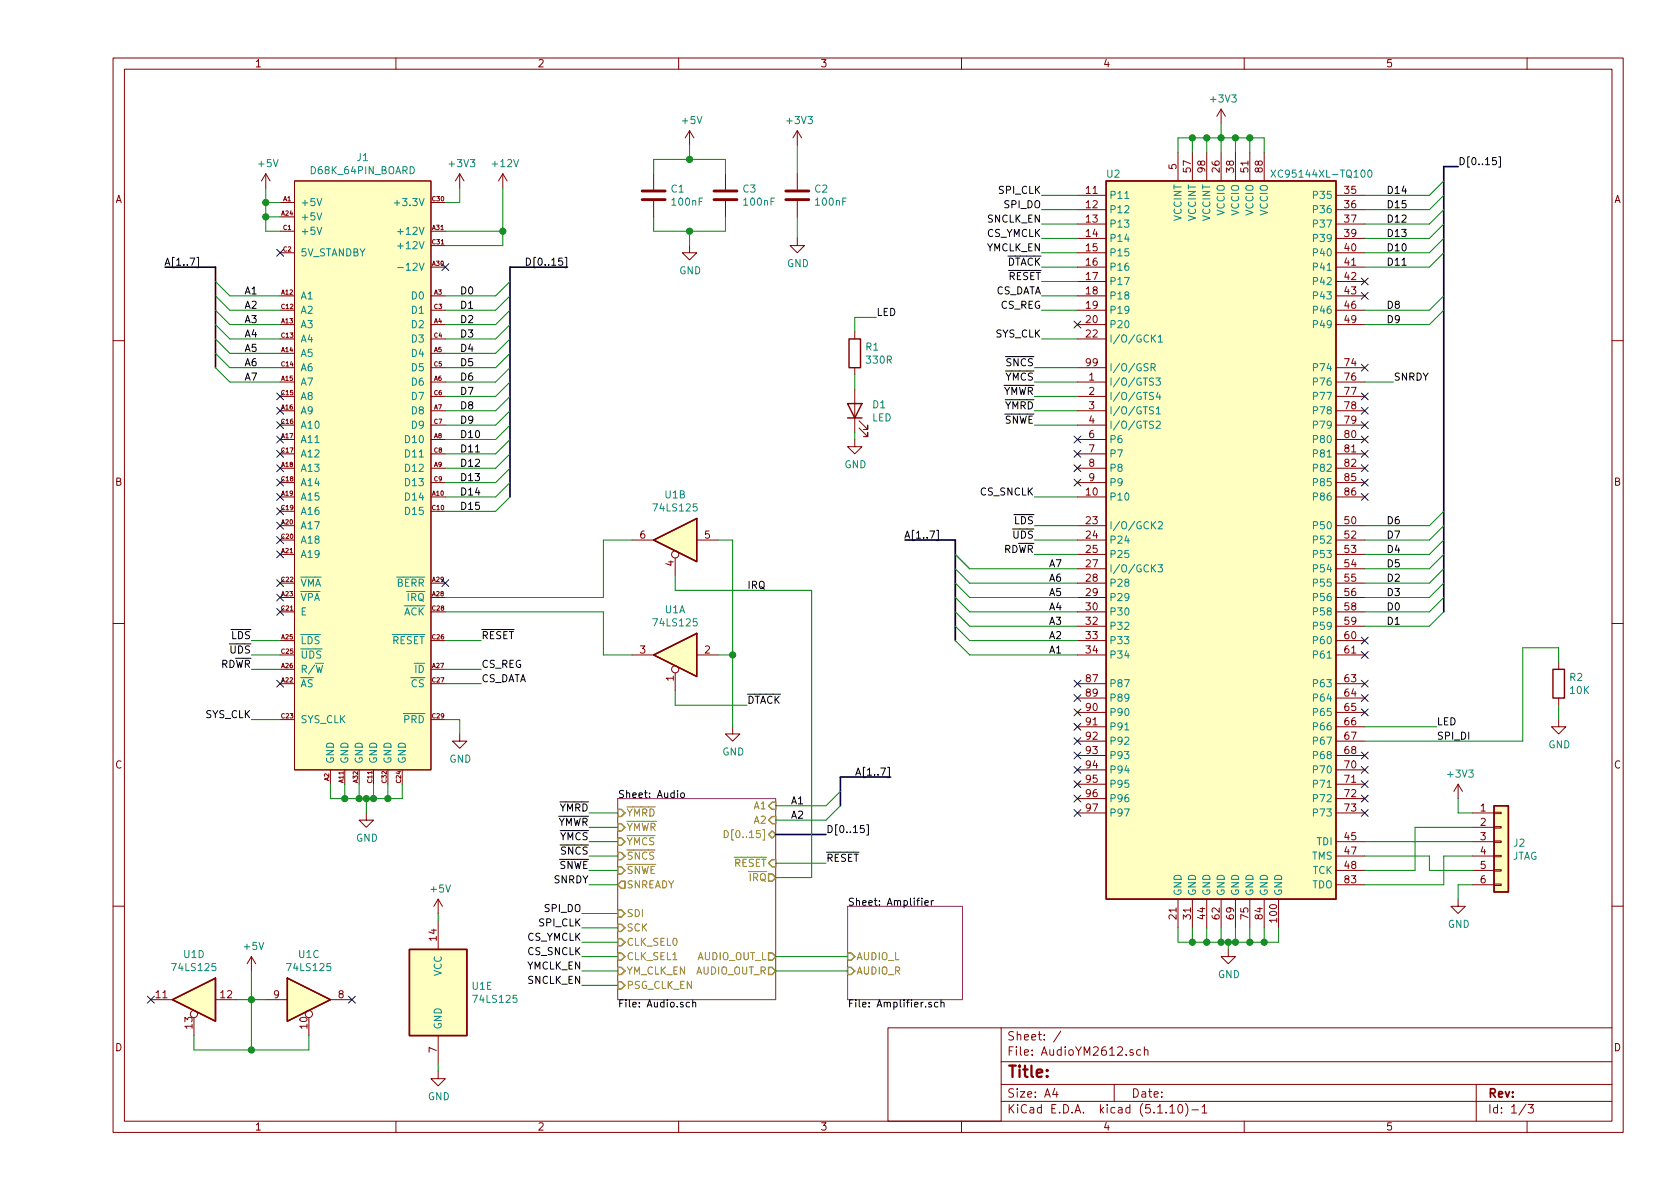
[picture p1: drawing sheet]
<svg xmlns="http://www.w3.org/2000/svg" width="297mm" height="210mm" viewBox="0 0 297 210" stroke-linecap="round" stroke-linejoin="round" font-family="sans-serif">
<g fill="none" stroke="#840000" stroke-width=".18">
<path d="M20 10.3h267v189.9h-267zM22 12.2h263v186.1h-263zM70 10.3v1.9M120 10.3v1.9M170 10.3v1.9M215.9 19.3v2.5M215.9 19.3l-.8 1.3M215.9 19.3l.8 1.3M220 10.3v1.9M270 10.3v1.9M47 30.7l-.8 1.3M47 30.7v2.6"/>
<path d="M47 30.7l.8 1.3M49.5 35.8h2.6M49.5 38.3h2.6M52.1 32h24.1v104.1h-24.1zM76.2 35.8h2.5M81.3 30.7l-.8 1.3M81.3 30.7v2.6M81.3 30.7l.7 1.3M88.9 30.7l-.8 1.3M88.9 30.7v2.6M88.9 30.7l.8 1.3M115.6 30.7v2.8"/>
<path d="M115.6 35.6v2.7M121.9 23.1l-.7 1.3M121.9 23.1v2.5M121.9 23.1l.8 1.3M128.3 30.7v2.8M128.3 35.6v2.7M141 23.1v2.5M141 30.7v2.8M141 35.6v2.7M141 23.1l-.8 1.3M141 23.1l.7 1.3M190.5 34.5h5.1"/>
<path d="M190.5 37.1h5.1M190.5 39.6h5.1M208.3 26.9v5.1M210.8 26.9v5.1M213.4 26.9v5.1M215.9 26.9v5.1M218.4 26.9v5.1M221 26.9v5.1M223.5 26.9v5.1M236.2 34.5h5.1M236.2 37.1h5.1M236.2 39.6h5.1"/>
<path d="M49.5 57.4h2.6M49.5 44.7h2.6M49.5 59.9h2.6M49.5 52.3h2.6M49.5 54.9h2.6M49.5 40.9h2.6M76.2 57.4h2.5M76.2 47.2h2.5M76.2 59.9h2.5M76.2 52.3h2.5M76.2 54.9h2.5M76.2 40.9h2.5"/>
<path d="M76.2 43.4h2.5M121.9 43.4v1.3h1.3l-1.3 1.3-1.3-1.3h1.3M141 42.2v1.2h1.2l-1.2 1.3-1.3-1.3h1.3M151.1 58.7v1.2M190.5 57.4h5.1M190.5 44.7h5.1M190.5 47.2h5.1M190.5 59.9h5.1M190.5 49.8h5.1M190.5 52.3h5.1M190.5 42.2h5.1M190.5 54.9h5.1"/>
<path d="M236.2 57.4h5.1M236.2 44.7h5.1M236.2 47.2h5.1M236.2 49.8h5.1M236.2 52.3h5.1M236.2 42.2h5.1M236.2 54.9h5.1M20 60.2h2M49.5 67.6h2.6M49.5 70.1h2.6M49.5 72.6h2.6M49.5 75.2h2.6"/>
<path d="M49.5 77.7h2.6M49.5 65h2.6M49.5 62.5h2.6M76.2 67.6h2.5M76.2 70.1h2.5M76.2 72.6h2.5M76.2 75.2h2.5M76.2 77.7h2.5M76.2 65h2.5M76.2 62.5h2.5M151.1 77.7v1.3h1.3l-1.3 1.3-1.2-1.3h1.2M151.1 65v1.3"/>
<path d="M151.1 68.8v7.6M151.9 75.7l1.5 1.5v-.8v.8h-.7M151.9 74.4l1.5 1.5v-.7v.7h-.7M190.5 67.6h5.1M190.5 70.1h5.1M190.5 72.6h5.1M190.5 75.2h5.1M190.5 77.7h5.1M190.5 65h5.1M236.2 67.6h5.1M236.2 70.1h5.1M236.2 72.6h5.1"/>
<path d="M236.2 75.2h5.1M236.2 77.7h5.1M236.2 65h5.1M285 60.2h2M49.5 80.3h2.6M49.5 82.8h2.6M49.5 85.3h2.6M49.5 87.9h2.6M49.5 93h2.6M49.5 95.5h2.6M49.5 98h2.6M49.5 90.4h2.6"/>
<path d="M76.2 80.3h2.5M76.2 82.8h2.5M76.2 85.3h2.5M76.2 87.9h2.5M76.2 90.4h2.5M111.8 95.5h3.8M119.4 98.7v3.1M123.2 95.5h3.8M190.5 80.3h5.1M190.5 82.8h5.1M190.5 85.3h5.1M190.5 87.9h5.1"/>
<path d="M190.5 93h5.1M190.5 95.5h5.1M190.5 98h5.1M236.2 80.3h5.1M236.2 82.8h5.1M236.2 85.3h5.1M236.2 87.9h5.1M236.2 93h5.1M236.2 95.5h5.1M236.2 98h5.1M20 110.3h2M49.5 108.2h2.6"/>
<path d="M49.5 113.3h2.6M49.5 115.8h2.6M49.5 103.1h2.6M49.5 105.7h2.6M49.5 118.4h2.6M76.2 108.2h2.5M76.2 113.3h2.5M76.2 103.1h2.5M76.2 105.7h2.5M76.2 118.4h2.5M111.8 115.8h3.8M119.4 119v3.2"/>
<path d="M123.2 115.8h3.8M190.5 108.2h5.1M190.5 113.3h5.1M190.5 115.8h5.1M190.5 110.7h5.1M190.5 100.6h5.1M190.5 103.1h5.1M190.5 105.7h5.1M236.2 108.2h5.1M236.2 113.3h5.1M236.2 115.8h5.1M236.2 110.7h5.1"/>
<path d="M236.2 100.6h5.1M236.2 103.1h5.1M236.2 105.7h5.1M275.6 117.1v1.3M285 110.3h2M49.5 120.9h2.6M49.5 127.2h2.6M58.4 136.1v2.6M61 136.1v2.6M63.5 136.1v2.6M66 136.1v2.6M68.6 136.1v2.6"/>
<path d="M71.1 136.1v2.6M76.2 120.9h2.5M76.2 127.2h2.5M81.3 129.8v1.3h1.2l-1.2 1.2-1.3-1.2h1.3M129.5 128.5v1.3h1.3l-1.3 1.3-1.2-1.3h1.2M190.5 136.1h5.1M190.5 126h5.1M190.5 138.7h5.1M190.5 128.5h5.1M190.5 131.1h5.1M190.5 120.9h5.1M190.5 133.6h5.1"/>
<path d="M190.5 123.4h5.1M236.2 136.1h5.1M236.2 126h5.1M236.2 138.7h5.1M236.2 128.5h5.1M236.2 131.1h5.1M236.2 120.9h5.1M236.2 133.6h5.1M236.2 123.4h5.1M257.8 138.7l-.8 1.2M257.8 138.7v2.5M257.8 138.7l.8 1.2"/>
<path d="M275.6 127.2v1.3h1.3l-1.3 1.3-1.3-1.3h1.3M275.6 123.4v1.3M64.8 143.8v1.2h1.2l-1.2 1.3-1.3-1.3h1.3M77.5 159l-.8 1.3M77.5 159v2.5M77.5 159l.7 1.3M190.5 141.2h5.1M190.5 143.8h5.1M208.3 159v5.1M210.8 159v5.1M213.4 159v5.1M215.9 159v5.1"/>
<path d="M218.4 159v5.1M221 159v5.1M223.5 159v5.1M226.1 159v5.1M236.2 141.2h5.1M236.2 143.8h5.1M236.2 156.5h5.1M236.2 148.8h5.1M236.2 151.4h5.1M236.2 153.9h5.1M257.8 159v1.3h1.3l-1.3 1.2-1.3-1.2h1.3M260.3 143.8h3.9"/>
<path d="M260.3 156.5h3.9M260.3 148.8h3.9M260.3 151.4h3.9M260.3 153.9h3.9M260.3 146.3h3.9M264.2 153.8h1.2v.2h-1.2zM264.2 156.3h1.2v.3h-1.2zM264.2 151.3h1.2v.2h-1.2zM264.2 146.2h1.2v.2h-1.2zM264.2 143.6h1.2v.3h-1.2zM264.2 148.7h1.2v.3h-1.2zM20 160.2h2"/>
<path d="M26.7 176.8h3.8M34.3 180v3.1M38.1 176.8h3.8M44.4 169.2l-.7 1.2M44.4 169.2v2.5M44.4 169.2l.8 1.2M47 176.8h3.8M54.6 180v3.1M58.4 176.8h3.8M77.5 162.8v5.1M217.2 167.9v1.3h1.2l-1.2 1.2-1.3-1.2h1.3M285 160.2h2"/>
<path d="M70 198.3v1.9M77.5 189.5v1.2h1.2l-1.2 1.3-1.3-1.3h1.3M77.5 183.1v5.1M120 198.3v1.9M157 181.8h20v16.5h-20zM170 198.3v1.9M177 194.8h108M177 191.8h108M177 187.8h108M177 181.8h108M186.5 192.5l-.4 1h1M186.8 193v1"/>
<path d="M187.6 182.3l-1.3 2M197 191.8v3M200.3 185.7l-.3-.1-.2 .2v.2l.5 .2v.3h-.5M201.7 185.7l-.4-.1-.3 .3v.6l.3 .1 .4-.1M202.3 185.7l.2-.1 .4 .1 .1 .9M202.3 185.1v1.5M206.8 195.8l.5-.5v1.5M206.8 196.8h.9M208.5 195.4l.1-.1a.8 .8 0 0 1 .5 .8 .8 .8 0 0 1-.5 .7 1 1 0 0 1-.1-1.4zM209.6 195.1a1.71 1.71 0 0 1 0 2.3M210.7 196.3h1.2M212.5 195.8l.5-.5v1.5"/>
<path d="M212.5 196.8h.9M220 198.3v1.9M261 191.8v6.5M269.8 195.2l-1.2 2M270 198.3v1.9M270.2 195.3h.9l-.5 .6 .4 .1v.7l-.2 .1-.6-.1"/>
<circle cx="119.4" cy="98" r=".63"/>
<circle cx="119.4" cy="118.4" r=".63"/>
<circle cx="34.3" cy="179.3" r=".63"/>
<circle cx="54.6" cy="179.3" r=".63"/>
</g>
<path d="M109.2 141.2h28v35.6h-28zM149.9 160.3h20.3v16.5h-20.3z" fill="none" stroke="#840084" stroke-width=".18"/>
<g fill="none" stroke="#000" stroke-width=".18">
<path d="M264.5 27.9h-.6v.6l.4-.2 .3 .3v.3l-.3 .2-.4-.1M265 27.7h.3v1.9h-.3M29.2 46.9l.4-1.3 .4 1.3M29.3 46.6h.6M99.4 45.6h-.6v.6l.4-.1 .3 .3v.3l-.3 .2-.4-.1M99.9 45.5h.3v1.8h-.3M160 95.2l.4-1.3 .4 1.3M160.1 94.8h.6M156.9 135.7h.4v1.8h-.4M120.5 140.3l.3-.1 .2 .1-.1 .7h-.3l-.3-.2zM152.8 146h-.6l-.1 .6 .5-.1 .2 .2v.3l-.2 .2-.5-.1M153.2 145.8h.3v1.9h-.3"/>
<path d="M163 158.8v.1M163 159.3v.8M163.5 159.7l.6-.1v-.3h-.4l-.2 .1 .1 .6h.5M164.7 159.3v.8M165 159.3l-.3 .2M121.9 177.3l-.3-.1-.3 .3 .1 .5h.5M122.5 177.4l.2-.2 .3 .1v.8M122.5 176.8v1.3M164.7 177.3l-.3-.1-.2 .2 .1 .2 .4 .1v.3h-.5M165.8 177.3l-.3-.1-.3 .3 .2 .5h.4M166.4 177.4l.1-.2 .4 .1v.8M166.4 176.8v1.3"/>
</g>
<g fill="none" stroke="#848400" stroke-width=".25">
<path d="M109.2 148.2h.7l.6 .6-.6 .7h-.7zM109.2 145.7h.7l.6 .6-.6 .6h-.7zM109.2 143.1h.7l.6 .7-.6 .6h-.7zM109.2 150.7h.7l.6 .7-.6 .6h-.7zM109.2 153.3h.7l.6 .6-.6 .7h-.7zM109.9 155.8h.6v1.3h-.6l-.7-.6zM135.9 154.6h.6l.7 .6-.7 .6h-.6zM135.9 147.6l.6-.7 .7 .7-.7 .6zM136.5 141.9h.7v1.2h-.7l-.6-.6zM136.5 144.4h.7v1.3h-.7l-.6-.7zM136.5 152h.7v1.3h-.7l-.6-.7zM109.2 160.9h.7l.6 .6-.6 .7h-.7z"/>
<path d="M109.2 163.4h.7l.6 .7-.6 .6h-.7zM109.2 166h.7l.6 .6-.6 .7h-.7zM109.2 168.5h.7l.6 .7-.6 .6h-.7zM109.2 173.6h.7l.6 .6-.6 .7h-.7zM109.2 171.1h.7l.6 .6-.6 .6h-.7zM135.9 168.5h.6l.7 .7-.7 .6h-.6zM135.9 171.1h.6l.7 .6-.7 .6h-.6zM149.9 168.5h.6l.6 .7-.6 .6h-.6zM149.9 171.1h.6l.6 .6-.6 .6h-.6z"/>
</g>
<path d="M128 146.9a.64 .64 0 0 1 .8 .6 .64 .64 0 0 1-.8 .6z" fill="none" stroke="#848400" stroke-width=".18"/>
<path d="M113.5 35.3h4.1M113.5 33.8h4.1M126.2 35.3h4.1M126.2 33.8h4.1M138.9 35.3h4.1M138.9 33.8h4.1" fill="none" stroke="#840000" stroke-width=".51"/>
<g fill="#ffffc2" stroke="#ffffc2" stroke-width=".18">
<path d="M195.6 32h40.6v127h-40.6z"/>
<path d="M52.1 32h24.1v104.1h-24.1z"/>
<path d="M115.6 95.5l7.6-3.8v7.6z"/>
<path d="M30.5 176.8l7.6-3.8v7.6z"/>
<path d="M50.8 173l7.6 3.8-7.6 3.8z"/>
<path d="M72.4 167.9h10.1v15.2h-10.1z"/>
<path d="M264.2 142.5h2.5v15.2h-2.5z"/>
<path d="M115.6 115.8l7.6-3.8v7.6z"/>
</g>
<path d="M195.6 32h40.6v127h-40.6zM150.1 59.9h2v5.1h-2zM149.9 71.4h2.5l-1.3 2.5zM149.9 73.9h2.5M115.6 95.5l7.6-3.8v7.6zM115.6 115.8l7.6-3.8v7.6zM274.6 118.4h2v5h-2zM264.2 142.5h2.5v15.2h-2.5zM30.5 176.8l7.6-3.8v7.6zM50.8 173l7.6 3.8-7.6 3.8zM72.4 167.9h10.1v15.2h-10.1z" fill="none" stroke="#840000" stroke-width=".25"/>
<g fill="none" stroke="#008484" stroke-width=".18">
<path d="M56.1 35.1l.4 1.3 .4-1.3M56.1 37.6l.4 1.3 .4-1.3M69.7 35.9h1M198.9 35.1h.7M224.7 30.1l.9 1.2M225.6 30.1l-.9 1.2M242 30.2l.1-.1a.67 .67 0 0 1 .5 .6 .67 .67 0 0 1-.5 .6l-.2-.2-.1-.2zM56.1 40.2l.4 1.2 .4-1.2M70.3 47.3h1M70.3 41h1M70.3 43.5h1M203.8 59.8l.5 .7"/>
<path d="M204.3 59.2l-.7 .8M204.8 59.6l.4-.4v1.3M203.5 65l.6-.1 .2-.2-.1-.3-.2-.1h-.5v1.3M203.8 65l.5 .6M204 72l-.5-.1-.2 .2v.3l.5 .3 .2 .3-.3 .2-.5-.1M204.4 66.8h.8l-.5 .5 .4 .2v.6h-.6l-.1-.1M204.4 72.3l.4-.4v1.3M204.4 74.6l.5-.1 .3 .3-.1 .2-.7 .7h.8M204.4 73.2h.8M204.7 69.3l-.3 .9h.8M204.8 60.5h.7M205.1 69.8v.9"/>
<path d="M203.8 92.8l.5 .7M204.3 92.2l-.7 .8M204.3 99.9l-.7 .7M204.7 99.9h.8l-.4 .4 .4 .2v.4l-.2 .2-.6-.1M204.8 92.4l.5-.2 .2 .4-.8 .9h.8M55.8 117.3h1.4M203.8 100.4l.5 .7M198.9 129.1h.7"/>
</g>
<path d="M257.8 29.5h-2.5v78.7M29.2 47.2h8.9v17.8M100.3 47.2h-10.1v40.7M160 95.5h8.9v17.8M157.5 137.4h-8.9v5.1M137.2 147.6h8.8" fill="none" stroke="#000084" stroke-width=".3"/>
<g fill="none" stroke="#008400" stroke-width=".18">
<path d="M47 33.3v7.6h2.5M47 35.8h2.5M47 38.3h2.5M81.3 33.3v2.5h-2.6M88.9 33.3v10.1h-10.2M115.6 38.3v2.6h12.7v-2.6M115.6 30.7v-2.5h12.7v2.5M121.9 25.6v2.6M141 25.6v5.1M141 38.3v3.9M184.1 34.5h6.4M184.1 37.1h6.4"/>
<path d="M184.1 39.6h6.4M208.3 26.9v-2.5h15.2v2.5M210.8 24.4v2.5M213.4 24.4v2.5M215.9 21.8v5.1M218.4 24.4v2.5M221 24.4v2.5M255.3 32l-2.6 2.5h-11.4M255.3 34.5l-2.6 2.6h-11.4M255.3 37.1l-2.6 2.5h-11.4M255.3 39.6l-2.6 2.6h-11.4M38.1 52.3l2.5 2.6h8.9"/>
<path d="M38.1 54.9l2.5 2.5h8.9M38.1 57.4l2.5 2.5h8.9M38.1 59.9l2.5 2.6h8.9M38.1 49.8l2.5 2.5h8.9M78.7 40.9h10.2M90.2 52.3l-2.6 2.6h-8.9M90.2 54.9l-2.6 2.5h-8.9M90.2 57.4l-2.6 2.5h-8.9M90.2 59.9l-2.6 2.6h-8.9M90.2 49.8l-2.6 2.5h-8.9M121.9 40.9v2.5M154.9 56.1h-3.8v2.6"/>
<path d="M184.1 54.9h6.4M184.1 42.2h6.4M184.1 44.7h6.4M184.1 47.2h6.4M184.1 59.9h6.4M184.1 52.3h6.4M184.1 49.8h6.4M255.3 52.3l-2.6 2.6h-11.4M255.3 54.9l-2.6 2.5h-11.4M255.3 42.2l-2.6 2.5h-11.4M255.3 44.7l-2.6 2.5h-11.4M38.1 65l2.5 2.6h8.9"/>
<path d="M38.1 62.5l2.5 2.5h8.9M90.2 65l-2.6 2.6h-8.9M90.2 67.6l-2.6 2.5h-8.9M90.2 72.6l-2.6 2.6h-8.9M90.2 70.1l-2.6 2.5h-8.9M90.2 62.5l-2.6 2.5h-8.9M90.2 75.2l-2.6 2.5h-8.9M90.2 77.7l-2.6 2.6h-8.9M151.1 66.3v2.5M151.1 76.4v1.3M182.9 67.6h7.6M182.9 70.1h7.6"/>
<path d="M182.9 75.2h7.6M182.9 72.6h7.6M182.9 65h7.6M241.3 67.6h5.1M90.2 85.3l-2.6 2.6h-8.9M90.2 80.3l-2.6 2.5h-8.9M90.2 82.8l-2.6 2.5h-8.9M90.2 87.9l-2.6 2.5h-8.9M111.8 95.5h-5.1v10.2h-28M127 95.5h2.5v33M168.9 98l2.5 2.6h19.1M182.9 93h7.6"/>
<path d="M182.9 95.5h7.6M182.9 98h7.6M182.9 87.9h7.6M255.3 98l-2.6 2.6h-11.4M255.3 90.4l-2.6 2.6h-11.4M255.3 93l-2.6 2.5h-11.4M255.3 95.5l-2.6 2.5h-11.4M44.4 115.8h5.1M44.4 113.3h5.1M44.4 118.4h5.1M78.7 108.2h28v7.6h5.1M78.7 113.3h6.4"/>
<path d="M78.7 118.4h6.4M119.4 101.8v2.6h24.1v50.8h-6.3M127 115.8h2.5M168.9 100.6l2.5 2.5h19.1M168.9 103.1l2.5 2.6h19.1M168.9 105.7l2.5 2.5h19.1M168.9 113.3l2.5 2.5h19.1M168.9 108.2l2.5 2.5h19.1M168.9 110.7l2.5 2.6h19.1M255.3 100.6l-2.6 2.5h-11.4M255.3 103.1l-2.6 2.6h-11.4M255.3 105.7l-2.6 2.5h-11.4"/>
<path d="M255.3 108.2l-2.6 2.5h-11.4M275.6 117.1v-2.6h-6.4v16.6h-27.9M44.4 127.2h5.1M58.4 138.7v2.5h12.7v-2.5M61 138.7v2.5M63.5 138.7v2.5M66 138.7v2.5M68.6 138.7v2.5M78.7 127.2h2.6v2.6M78.7 120.9h6.4M119.4 122.2v2.5h12.7M148.6 139.9l-2.6 2.6h-8.8"/>
<path d="M241.3 128.5h12.7M275.6 124.7v2.5M64.8 141.2v2.6M104.1 153.9h5.1M104.1 151.4h5.1M104.1 156.5h5.1M104.1 146.3h5.1M104.1 148.8h5.1M104.1 143.8h5.1M137.2 152.6h8.8M148.6 142.5l-2.6 2.5h-8.8M241.3 151.4h11.4v2.5h7.6"/>
<path d="M241.3 148.8h19M257.8 141.2v2.6h2.5M260.3 146.3h-10.1v7.6h-8.9M260.3 151.4h-5v5.1h-14M260.3 156.5h-2.5v2.5M41.9 176.8h5.1M44.4 171.7v14M77.5 161.5v1.3M102.9 166.6h6.3M102.9 174.2h6.3M102.9 161.5h6.3M102.9 164.1h6.3"/>
<path d="M102.9 169.2h6.3M102.9 171.7h6.3M137.2 169.2h12.7M137.2 171.7h12.7M208.3 164.1v2.5h17.8v-2.5M210.8 164.1v2.5M213.4 164.1v2.5M215.9 164.1v2.5M217.2 166.6v1.3M218.4 164.1v2.5M221 164.1v2.5M223.5 164.1v2.5"/>
<path d="M34.3 183.1v2.6h20.3v-2.6M77.5 188.2v1.3"/>
</g>
<g fill="#008400" stroke="#008400" stroke-width=".25">
<circle cx="121.9" cy="28.2" r=".51"/>
<circle cx="221" cy="166.6" r=".51"/>
<circle cx="213.4" cy="166.6" r=".51"/>
<circle cx="88.9" cy="40.9" r=".51"/>
<circle cx="66" cy="141.2" r=".51"/>
<circle cx="215.9" cy="166.6" r=".51"/>
<circle cx="47" cy="38.3" r=".51"/>
<circle cx="61" cy="141.2" r=".51"/>
<circle cx="121.9" cy="40.9" r=".51"/>
<circle cx="217.2" cy="166.6" r=".51"/>
<circle cx="63.5" cy="141.2" r=".51"/>
<circle cx="223.5" cy="166.6" r=".51"/>
<circle cx="221" cy="24.4" r=".51"/>
<circle cx="218.4" cy="24.4" r=".51"/>
<circle cx="213.4" cy="24.4" r=".51"/>
<circle cx="210.8" cy="24.4" r=".51"/>
<circle cx="215.9" cy="24.4" r=".51"/>
<circle cx="68.6" cy="141.2" r=".51"/>
<circle cx="129.5" cy="115.8" r=".51"/>
<circle cx="44.5" cy="176.8" r=".51"/>
<circle cx="44.5" cy="185.7" r=".51"/>
<circle cx="64.8" cy="141.2" r=".51"/>
<circle cx="210.8" cy="166.6" r=".51"/>
<circle cx="218.4" cy="166.6" r=".51"/>
<circle cx="47" cy="35.8" r=".51"/>
</g>
<g fill="none" stroke="#000084" stroke-width=".18">
<path d="M48.9 44.1l1.2 1.2M50.1 44.1l-1.2 1.2M78.1 46.6l1.2 1.2M79.3 46.6l-1.2 1.2M189.9 56.8l1.2 1.2M191.1 56.8l-1.2 1.2M240.7 51.7l1.2 1.2M240.7 49.2l1.2 1.2M241.9 51.7l-1.2 1.2M241.9 49.2l-1.2 1.2M48.9 77.1l1.2 1.2M48.9 74.6l1.2 1.2"/>
<path d="M48.9 79.6l1.2 1.3M48.9 69.5l1.2 1.2M48.9 72l1.2 1.2M50.1 77.1l-1.2 1.2M50.1 74.6l-1.2 1.2M50.1 79.6l-1.2 1.3M50.1 69.5l-1.2 1.2M50.1 72l-1.2 1.2M189.9 77.1l1.2 1.2M189.9 79.6l1.2 1.3M191.1 77.1l-1.2 1.2M191.1 79.6l-1.2 1.3"/>
<path d="M240.7 79.6l1.2 1.3M240.7 77.1l1.2 1.2M240.7 64.4l1.2 1.2M240.7 69.5l1.2 1.2M240.7 72l1.2 1.2M240.7 74.6l1.2 1.2M241.9 79.6l-1.2 1.3M241.9 69.5l-1.2 1.2M241.9 74.6l-1.2 1.2M241.9 77.1l-1.2 1.2M241.9 64.4l-1.2 1.2M241.9 72l-1.2 1.2"/>
<path d="M48.9 82.2l1.2 1.2M48.9 84.7l1.2 1.2M48.9 87.3l1.2 1.2M48.9 89.8l1.2 1.2M48.9 92.3l1.2 1.3M48.9 94.9l1.2 1.2M48.9 97.4l1.2 1.2M50.1 82.2l-1.2 1.2M50.1 84.7l-1.2 1.2M50.1 87.3l-1.2 1.2M50.1 89.8l-1.2 1.2M50.1 92.3l-1.2 1.3"/>
<path d="M50.1 94.9l-1.2 1.2M50.1 97.4l-1.2 1.2M189.9 82.2l1.2 1.2M189.9 84.7l1.2 1.2M191.1 82.2l-1.2 1.2M191.1 84.7l-1.2 1.2M240.7 87.3l1.2 1.2M240.7 84.7l1.2 1.2M240.7 82.2l1.2 1.2M241.9 87.3l-1.2 1.2M241.9 82.2l-1.2 1.2M241.9 84.7l-1.2 1.2"/>
<path d="M48.9 102.5l1.2 1.2M48.9 105l1.2 1.3M48.9 107.6l1.2 1.2M50.1 102.5l-1.2 1.2M50.1 105l-1.2 1.3M50.1 107.6l-1.2 1.2M78.1 102.5l1.2 1.2M79.3 102.5l-1.2 1.2M240.7 112.7l1.2 1.2M240.7 115.2l1.2 1.2M241.9 112.7l-1.2 1.2M241.9 115.2l-1.2 1.2"/>
<path d="M48.9 120.3l1.2 1.2M50.1 120.3l-1.2 1.2M189.9 120.3l1.2 1.2M189.9 122.8l1.2 1.2M189.9 138.1l1.2 1.2M189.9 125.4l1.2 1.2M189.9 127.9l1.2 1.2M189.9 130.4l1.2 1.3M189.9 133l1.2 1.2M189.9 135.5l1.2 1.2M191.1 130.4l-1.2 1.3M191.1 120.3l-1.2 1.2"/>
<path d="M191.1 122.8l-1.2 1.2M191.1 138.1l-1.2 1.2M191.1 125.4l-1.2 1.2M191.1 127.9l-1.2 1.2M191.1 133l-1.2 1.2M191.1 135.5l-1.2 1.2M240.7 120.3l1.2 1.2M240.7 122.8l1.2 1.2M240.7 125.4l1.2 1.2M240.7 133l1.2 1.2M240.7 135.5l1.2 1.2M240.7 138.1l1.2 1.2"/>
<path d="M241.9 120.3l-1.2 1.2M241.9 122.8l-1.2 1.2M241.9 125.4l-1.2 1.2M241.9 133l-1.2 1.2M241.9 135.5l-1.2 1.2M241.9 138.1l-1.2 1.2M189.9 140.6l1.2 1.2M189.9 143.1l1.2 1.3M191.1 140.6l-1.2 1.2M191.1 143.1l-1.2 1.3M240.7 140.6l1.2 1.2M240.7 143.1l1.2 1.3"/>
<path d="M241.9 140.6l-1.2 1.2M241.9 143.1l-1.2 1.3M26.1 176.2l1.2 1.2M27.3 176.2l-1.2 1.2M61.6 176.2l1.2 1.2M62.8 176.2l-1.2 1.2"/>
</g>
<text font-size="2.8" fill="#840000" x="178" y="190.5">Title:</text>
<g font-size="2.1" fill="#840000">
<text x="178" y="184">Sheet: /</text>
<text x="178" y="186.7">File: AudioYM2612.sch</text>
<text x="178" y="196.9">KiCad E.D.A. kicad (5.1.10)-1</text>
<text x="178" y="194.1">Size: A4</text>
<text x="200" y="194.1">Date:</text>
<text x="263" y="194.1">Rev:</text>
<text x="263" y="196.9">Id: 1/3</text>
</g>
<g font-size="1.8" fill="#840000">
<text x="45" y="11.9">1</text>
<text x="95" y="11.9">2</text>
<text x="145" y="11.9">3</text>
<text x="195" y="11.9">4</text>
<text x="245" y="11.9">5</text>
<text x="208" y="29.9" transform="rotate(-90 208 29.9)">5</text>
<text x="20.4" y="35.9">A</text>
<text x="192.1" y="34.3">11</text>
<text x="210.6" y="30.4" transform="rotate(-90 210.6 30.4)">57</text>
<text x="213.1" y="30.4" transform="rotate(-90 213.1 30.4)">98</text>
<text x="215.6" y="30.4" transform="rotate(-90 215.6 30.4)">26</text>
<text x="218.2" y="30.4" transform="rotate(-90 218.2 30.4)">38</text>
<text x="220.7" y="30.4" transform="rotate(-90 220.7 30.4)">51</text>
<text x="223.3" y="30.4" transform="rotate(-90 223.3 30.4)">88</text>
<text x="237.8" y="34.3">35</text>
<text x="285.4" y="35.9">A</text>
<text x="192.1" y="36.8">12</text>
<text x="192.1" y="39.4">13</text>
<text x="192.1" y="41.9">14</text>
<text x="237.8" y="36.8">36</text>
<text x="237.8" y="39.4">37</text>
<text x="237.8" y="41.9">39</text>
<text x="192.1" y="44.4">15</text>
<text x="192.1" y="47">16</text>
<text x="237.8" y="44.4">40</text>
<text x="237.8" y="47">41</text>
<text x="192.1" y="49.5">17</text>
<text x="192.1" y="52.1">18</text>
<text x="237.8" y="49.5">42</text>
<text x="237.8" y="52.1">43</text>
<text x="192.1" y="57.1">20</text>
<text x="192.1" y="59.7">22</text>
<text x="192.1" y="54.6">19</text>
<text x="237.8" y="54.6">46</text>
<text x="237.8" y="57.1">49</text>
<text x="192.1" y="64.8">99</text>
<text x="237.8" y="64.8">74</text>
<text x="192.6" y="67.3">1</text>
<text x="192.6" y="69.8">2</text>
<text x="237.8" y="67.3">76</text>
<text x="237.8" y="69.8">77</text>
<text x="192.6" y="72.4">3</text>
<text x="192.6" y="74.9">4</text>
<text x="192.6" y="77.5">6</text>
<text x="237.8" y="77.5">80</text>
<text x="237.8" y="72.4">78</text>
<text x="237.8" y="74.9">79</text>
<text x="192.6" y="80">7</text>
<text x="192.6" y="82.5">8</text>
<text x="237.8" y="80">81</text>
<text x="237.8" y="82.5">82</text>
<text x="20.4" y="85.9">B</text>
<text x="192.1" y="87.6">10</text>
<text x="192.6" y="85.1">9</text>
<text x="237.8" y="85.1">85</text>
<text x="237.8" y="87.6">86</text>
<text x="285.4" y="85.9">B</text>
<text x="113.2" y="95.2">6</text>
<text x="124.6" y="95.2">5</text>
<text x="192.1" y="92.7">23</text>
<text x="192.1" y="95.2">24</text>
<text x="237.8" y="92.7">50</text>
<text x="237.8" y="95.2">52</text>
<text x="119.1" y="100.1" transform="rotate(-90 119.1 100.1)">4</text>
<text x="192.1" y="97.8">25</text>
<text x="192.1" y="100.3">27</text>
<text x="237.8" y="97.8">53</text>
<text x="237.8" y="100.3">54</text>
<text x="192.1" y="107.9">30</text>
<text x="192.1" y="102.9">28</text>
<text x="192.1" y="105.4">29</text>
<text x="237.8" y="102.9">55</text>
<text x="237.8" y="105.4">56</text>
<text x="237.8" y="107.9">58</text>
<text x="192.1" y="110.5">32</text>
<text x="192.1" y="113">33</text>
<text x="237.8" y="113">60</text>
<text x="237.8" y="110.5">59</text>
<text x="113.2" y="115.6">3</text>
<text x="124.6" y="115.6">2</text>
<text x="192.1" y="115.6">34</text>
<text x="237.8" y="115.6">61</text>
<text x="119.1" y="120.4" transform="rotate(-90 119.1 120.4)">1</text>
<text x="192.1" y="125.7">90</text>
<text x="192.1" y="120.6">87</text>
<text x="192.1" y="123.2">89</text>
<text x="237.8" y="120.6">63</text>
<text x="237.8" y="123.2">64</text>
<text x="237.8" y="125.7">65</text>
<text x="192.1" y="128.3">91</text>
<text x="192.1" y="130.8">92</text>
<text x="237.8" y="128.3">66</text>
<text x="237.8" y="130.8">67</text>
<text x="20.4" y="135.9">C</text>
<text x="192.1" y="133.3">93</text>
<text x="192.1" y="135.9">94</text>
<text x="237.8" y="135.9">70</text>
<text x="237.8" y="133.3">68</text>
<text x="285.4" y="135.9">C</text>
<text x="192.1" y="138.4">95</text>
<text x="192.1" y="141">96</text>
<text x="192.1" y="143.5">97</text>
<text x="237.8" y="138.4">71</text>
<text x="237.8" y="141">72</text>
<text x="237.8" y="143.5">73</text>
<text x="261.8" y="143.5">1</text>
<text x="237.8" y="148.6">45</text>
<text x="261.8" y="146">2</text>
<text x="261.8" y="148.6">3</text>
<text x="237.8" y="151.1">47</text>
<text x="237.8" y="153.7">48</text>
<text x="261.8" y="151.1">4</text>
<text x="261.8" y="153.7">5</text>
<text x="237.8" y="156.2">83</text>
<text x="261.8" y="156.2">6</text>
<text x="77.2" y="166.3" transform="rotate(-90 77.2 166.3)">14</text>
<text x="208" y="162.5" transform="rotate(-90 208 162.5)">21</text>
<text x="210.6" y="162.5" transform="rotate(-90 210.6 162.5)">31</text>
<text x="213.1" y="162.5" transform="rotate(-90 213.1 162.5)">44</text>
<text x="215.6" y="162.5" transform="rotate(-90 215.6 162.5)">62</text>
<text x="218.2" y="162.5" transform="rotate(-90 218.2 162.5)">69</text>
<text x="220.7" y="162.5" transform="rotate(-90 220.7 162.5)">75</text>
<text x="223.3" y="162.5" transform="rotate(-90 223.3 162.5)">84</text>
<text x="225.8" y="163" transform="rotate(-90 225.8 163)">100</text>
<text x="27.6" y="176.5">11</text>
<text x="39" y="176.5">12</text>
<text x="48.4" y="176.5">9</text>
<text x="59.8" y="176.5">8</text>
<text x="20.4" y="185.9">D</text>
<text x="34" y="181.9" transform="rotate(-90 34 181.9)">13</text>
<text x="54.4" y="181.9" transform="rotate(-90 54.4 181.9)">10</text>
<text x="285.4" y="185.9">D</text>
<text x="77.2" y="186.2" transform="rotate(-90 77.2 186.2)">7</text>
<text x="45" y="199.9">1</text>
<text x="95" y="199.9">2</text>
<text x="145" y="199.9">3</text>
<text x="195" y="199.9">4</text>
<text x="245" y="199.9">5</text>
</g>
<g font-size="1.8" fill="#008484">
<text x="120.7" y="21.9">+5V</text>
<text x="139.3" y="21.9">+3V3</text>
<text x="214.2" y="18.1">+3V3</text>
<text x="45.8" y="29.6">+5V</text>
<text x="63.2" y="28.5">J1</text>
<text x="79.6" y="29.6">+3V3</text>
<text x="87.2" y="29.6">+12V</text>
<text x="55.2" y="30.8">D68K_64PIN_BOARD</text>
<text x="118.7" y="34.1">C1</text>
<text x="131.4" y="34.1">C3</text>
<text x="144.1" y="34.1">C2</text>
<text x="195.7" y="31.4">U2</text>
<text x="196.1" y="35.2">P11</text>
<text x="225.9" y="31.4">XC95144XL-TQ100</text>
<text x="232.6" y="35.2">P35</text>
<text x="53.1" y="36.4">+5V</text>
<text x="53.1" y="39">+5V</text>
<text x="53.1" y="41.5">+5V</text>
<text x="70.5" y="36.4">+3.3V</text>
<text x="71" y="41.5">+12V</text>
<text x="118.9" y="36.4">100nF</text>
<text x="131.6" y="36.4">100nF</text>
<text x="144.3" y="36.4">100nF</text>
<text x="196.1" y="37.7">P12</text>
<text x="196.1" y="40.3">P13</text>
<text x="208.9" y="39.1" transform="rotate(-90 208.9 39.1)">VCCINT</text>
<text x="211.5" y="39.1" transform="rotate(-90 211.5 39.1)">VCCINT</text>
<text x="214" y="39.1" transform="rotate(-90 214 39.1)">VCCINT</text>
<text x="216.5" y="38.1" transform="rotate(-90 216.5 38.1)">VCCIO</text>
<text x="219.1" y="38.1" transform="rotate(-90 219.1 38.1)">VCCIO</text>
<text x="221.6" y="38.1" transform="rotate(-90 221.6 38.1)">VCCIO</text>
<text x="224.2" y="38.1" transform="rotate(-90 224.2 38.1)">VCCIO</text>
<text x="232.6" y="37.7">P36</text>
<text x="232.6" y="40.3">P37</text>
<text x="53.1" y="45.3">5V_STANDBY</text>
<text x="71" y="44.1">+12V</text>
<text x="71.5" y="47.9">-12V</text>
<text x="139.1" y="47.2">GND</text>
<text x="196.1" y="42.8">P14</text>
<text x="196.1" y="45.3">P15</text>
<text x="196.1" y="47.9">P16</text>
<text x="232.6" y="45.3">P40</text>
<text x="232.6" y="47.9">P41</text>
<text x="232.6" y="42.8">P39</text>
<text x="53.1" y="53">A1</text>
<text x="72.9" y="53">D0</text>
<text x="120.1" y="48.5">GND</text>
<text x="196.1" y="50.4">P17</text>
<text x="196.1" y="53">P18</text>
<text x="232.6" y="50.4">P42</text>
<text x="232.6" y="53">P43</text>
<text x="53.1" y="58">A3</text>
<text x="53.1" y="55.5">A2</text>
<text x="72.9" y="58">D2</text>
<text x="72.9" y="55.5">D1</text>
<text x="196.1" y="58">P20</text>
<text x="196.1" y="55.5">P19</text>
<text x="232.6" y="55.5">P46</text>
<text x="232.6" y="58">P49</text>
<text x="53.1" y="63.1">A5</text>
<text x="53.1" y="60.6">A4</text>
<text x="53.1" y="65.7">A6</text>
<text x="72.9" y="63.1">D4</text>
<text x="72.9" y="60.6">D3</text>
<text x="72.9" y="65.7">D5</text>
<text x="153.1" y="62">R1</text>
<text x="153.3" y="64.3">330R</text>
<text x="196.1" y="60.6">I/O/GCK1</text>
<text x="196.1" y="65.7">I/O/GSR</text>
<text x="232.6" y="65.7">P74</text>
<text x="53.1" y="68.2">A7</text>
<text x="53.1" y="70.7">A8</text>
<text x="72.9" y="68.2">D6</text>
<text x="72.9" y="70.7">D7</text>
<text x="196.1" y="68.2">I/O/GTS3</text>
<text x="196.1" y="70.7">I/O/GTS4</text>
<text x="232.6" y="68.2">P76</text>
<text x="232.6" y="70.7">P77</text>
<text x="53.1" y="73.3">A9</text>
<text x="53.1" y="75.8">A10</text>
<text x="72.9" y="73.3">D8</text>
<text x="72.9" y="75.8">D9</text>
<text x="154.2" y="74.5">LED</text>
<text x="154.3" y="72.2">D1</text>
<text x="196.1" y="73.3">I/O/GTS1</text>
<text x="196.1" y="75.8">I/O/GTS2</text>
<text x="232.6" y="73.3">P78</text>
<text x="232.6" y="75.8">P79</text>
<text x="53.1" y="78.4">A11</text>
<text x="53.1" y="83.4">A13</text>
<text x="53.1" y="80.9">A12</text>
<text x="71.9" y="78.4">D10</text>
<text x="71.9" y="83.4">D12</text>
<text x="71.9" y="80.9">D11</text>
<text x="149.3" y="82.8">GND</text>
<text x="196.1" y="78.4">P6</text>
<text x="196.1" y="80.9">P7</text>
<text x="196.1" y="83.4">P8</text>
<text x="232.6" y="78.4">P80</text>
<text x="232.6" y="80.9">P81</text>
<text x="232.6" y="83.4">P82</text>
<text x="53.1" y="88.5">A15</text>
<text x="53.1" y="86">A14</text>
<text x="71.9" y="88.5">D14</text>
<text x="71.9" y="86">D13</text>
<text x="117.6" y="88.1">U1B</text>
<text x="196.1" y="86">P9</text>
<text x="196.1" y="88.5">P10</text>
<text x="232.6" y="86">P85</text>
<text x="232.6" y="88.5">P86</text>
<text x="53.1" y="93.6">A17</text>
<text x="53.1" y="91.1">A16</text>
<text x="71.9" y="91.1">D15</text>
<text x="115.8" y="90.4">74LS125</text>
<text x="196.1" y="93.6">I/O/GCK2</text>
<text x="232.6" y="93.6">P50</text>
<text x="53.1" y="98.7">A19</text>
<text x="53.1" y="96.1">A18</text>
<text x="196.1" y="96.1">P24</text>
<text x="196.1" y="98.7">P25</text>
<text x="196.1" y="101.2">I/O/GCK3</text>
<text x="232.6" y="96.1">P52</text>
<text x="232.6" y="98.7">P53</text>
<text x="232.6" y="101.2">P54</text>
<text x="53.1" y="106.3">VPA</text>
<text x="53.1" y="103.8">VMA</text>
<text x="70.2" y="103.8">BERR</text>
<text x="72" y="106.3">IRQ</text>
<text x="196.1" y="103.8">P28</text>
<text x="196.1" y="106.3">P29</text>
<text x="232.6" y="103.8">P55</text>
<text x="232.6" y="106.3">P56</text>
<text x="53.1" y="113.9">LDS</text>
<text x="53.1" y="108.8">E</text>
<text x="69.3" y="113.9">RESET</text>
<text x="71.3" y="108.8">ACK</text>
<text x="115.8" y="110.8">74LS125</text>
<text x="117.6" y="108.5">U1A</text>
<text x="196.1" y="108.8">P30</text>
<text x="196.1" y="111.4">P32</text>
<text x="196.1" y="113.9">P33</text>
<text x="232.6" y="113.9">P60</text>
<text x="232.6" y="108.8">P58</text>
<text x="232.6" y="111.4">P59</text>
<text x="53.1" y="119">R/W</text>
<text x="53.1" y="116.5">UDS</text>
<text x="73.4" y="119">ID</text>
<text x="196.1" y="116.5">P34</text>
<text x="232.6" y="116.5">P61</text>
<text x="53.1" y="121.5">AS</text>
<text x="72.7" y="121.5">CS</text>
<text x="196.1" y="121.5">P87</text>
<text x="196.1" y="124.1">P89</text>
<text x="232.6" y="121.5">P63</text>
<text x="232.6" y="124.1">P64</text>
<text x="277.6" y="120.4">R2</text>
<text x="277.6" y="122.7">10K</text>
<text x="53.1" y="127.9">SYS_CLK</text>
<text x="71.5" y="127.9">PRD</text>
<text x="196.1" y="126.6">P90</text>
<text x="196.1" y="129.2">P91</text>
<text x="196.1" y="131.7">P92</text>
<text x="232.6" y="126.6">P65</text>
<text x="232.6" y="129.2">P66</text>
<text x="232.6" y="131.7">P67</text>
<text x="59.1" y="135.1" transform="rotate(-90 59.1 135.1)">GND</text>
<text x="61.6" y="135.1" transform="rotate(-90 61.6 135.1)">GND</text>
<text x="64.1" y="135.1" transform="rotate(-90 64.1 135.1)">GND</text>
<text x="66.7" y="135.1" transform="rotate(-90 66.7 135.1)">GND</text>
<text x="69.2" y="135.1" transform="rotate(-90 69.2 135.1)">GND</text>
<text x="71.8" y="135.1" transform="rotate(-90 71.8 135.1)">GND</text>
<text x="79.5" y="134.9">GND</text>
<text x="127.7" y="133.6">GND</text>
<text x="196.1" y="134.2">P93</text>
<text x="196.1" y="136.8">P94</text>
<text x="232.6" y="136.8">P70</text>
<text x="232.6" y="134.2">P68</text>
<text x="256.1" y="137.5">+3V3</text>
<text x="273.8" y="132.3">GND</text>
<text x="196.1" y="139.3">P95</text>
<text x="196.1" y="141.9">P96</text>
<text x="232.6" y="139.3">P71</text>
<text x="232.6" y="141.9">P72</text>
<text x="62.9" y="148.8">GND</text>
<text x="196.1" y="144.4">P97</text>
<text x="232.6" y="144.4">P73</text>
<text x="232.9" y="149.5">TDI</text>
<text x="267.7" y="149.7">J2</text>
<text x="232" y="152">TMS</text>
<text x="232.1" y="154.6">TCK</text>
<text x="267.3" y="152">JTAG</text>
<text x="76.3" y="157.8">+5V</text>
<text x="208.9" y="158.5" transform="rotate(-90 208.9 158.5)">GND</text>
<text x="211.5" y="158.5" transform="rotate(-90 211.5 158.5)">GND</text>
<text x="214" y="158.5" transform="rotate(-90 214 158.5)">GND</text>
<text x="216.5" y="158.5" transform="rotate(-90 216.5 158.5)">GND</text>
<text x="219.1" y="158.5" transform="rotate(-90 219.1 158.5)">GND</text>
<text x="221.6" y="158.5" transform="rotate(-90 221.6 158.5)">GND</text>
<text x="224.2" y="158.5" transform="rotate(-90 224.2 158.5)">GND</text>
<text x="226.7" y="158.5" transform="rotate(-90 226.7 158.5)">GND</text>
<text x="232" y="157.1">TDO</text>
<text x="43.2" y="168">+5V</text>
<text x="256" y="164.1">GND</text>
<text x="30.7" y="171.7">74LS125</text>
<text x="32.5" y="169.4">U1D</text>
<text x="51" y="171.7">74LS125</text>
<text x="52.9" y="169.4">U1C</text>
<text x="78.1" y="172.6" transform="rotate(-90 78.1 172.6)">VCC</text>
<text x="215.3" y="173">GND</text>
<text x="83.5" y="175">U1E</text>
<text x="83.9" y="177.3">74LS125</text>
<text x="78.1" y="182.1" transform="rotate(-90 78.1 182.1)">GND</text>
<text x="75.6" y="194.6">GND</text>
</g>
<g font-size="1.8">
<text x="257.8" y="29.2">D[0..15]</text>
<text x="176.7" y="34.3">SPI_CLK</text>
<text x="245.1" y="34.3">D14</text>
<text x="174.4" y="41.9">CS_YMCLK</text>
<text x="174.6" y="39.4">SNCLK_EN</text>
<text x="177.7" y="36.8">SPI_DO</text>
<text x="245.1" y="36.8">D15</text>
<text x="245.1" y="41.9">D13</text>
<text x="245.1" y="39.4">D12</text>
<text x="30.1" y="47">A[1..7]</text>
<text x="92.7" y="47">D[0..15]</text>
<text x="174.4" y="44.4">YMCLK_EN</text>
<text x="178" y="47">DTACK</text>
<text x="245.1" y="47">D11</text>
<text x="245.1" y="44.4">D10</text>
<text x="43.2" y="52.1">A1</text>
<text x="81.3" y="52.1">D0</text>
<text x="175.8" y="52.1">CS_DATA</text>
<text x="178.3" y="49.5">RESET</text>
<text x="43.2" y="54.6">A2</text>
<text x="43.2" y="59.7">A4</text>
<text x="43.2" y="57.1">A3</text>
<text x="81.3" y="54.6">D1</text>
<text x="81.3" y="57.1">D2</text>
<text x="81.3" y="59.7">D3</text>
<text x="154.9" y="55.9">LED</text>
<text x="176" y="59.7">SYS_CLK</text>
<text x="176.9" y="54.6">CS_REG</text>
<text x="245.1" y="57.1">D9</text>
<text x="245.1" y="54.6">D8</text>
<text x="43.2" y="64.8">A6</text>
<text x="43.2" y="62.2">A5</text>
<text x="81.3" y="62.2">D4</text>
<text x="81.3" y="64.8">D5</text>
<text x="178" y="64.8">SNCS</text>
<text x="43.2" y="67.3">A7</text>
<text x="81.3" y="67.3">D6</text>
<text x="81.3" y="69.8">D7</text>
<text x="177.3" y="69.8">YMWR</text>
<text x="177.8" y="67.3">YMCS</text>
<text x="246.4" y="67.3">SNRDY</text>
<text x="81.3" y="77.5">D10</text>
<text x="81.3" y="72.4">D8</text>
<text x="81.3" y="74.9">D9</text>
<text x="177.6" y="74.9">SNWE</text>
<text x="177.7" y="72.4">YMRD</text>
<text x="81.3" y="82.5">D12</text>
<text x="81.3" y="80">D11</text>
<text x="81.3" y="85.1">D13</text>
<text x="81.3" y="87.6">D14</text>
<text x="173.4" y="87.6">CS_SNCLK</text>
<text x="81.3" y="90.2">D15</text>
<text x="161" y="95.2">A[1..7]</text>
<text x="179.1" y="95.2">UDS</text>
<text x="179.3" y="92.7">LDS</text>
<text x="245.1" y="95.2">D7</text>
<text x="245.1" y="92.7">D6</text>
<text x="177.4" y="97.8">RDWR</text>
<text x="185.4" y="100.3">A7</text>
<text x="245.1" y="100.3">D5</text>
<text x="245.1" y="97.8">D4</text>
<text x="132.1" y="104.1">IRQ</text>
<text x="185.4" y="102.9">A6</text>
<text x="185.4" y="105.4">A5</text>
<text x="185.4" y="107.9">A4</text>
<text x="245.1" y="105.4">D3</text>
<text x="245.1" y="102.9">D2</text>
<text x="245.1" y="107.9">D0</text>
<text x="40.9" y="113">LDS</text>
<text x="85.1" y="113">RESET</text>
<text x="185.4" y="113">A2</text>
<text x="185.4" y="110.5">A3</text>
<text x="245.1" y="110.5">D1</text>
<text x="38.9" y="118.1">RDWR</text>
<text x="40.7" y="115.6">UDS</text>
<text x="85.1" y="118.1">CS_REG</text>
<text x="185.4" y="115.6">A1</text>
<text x="85.1" y="120.6">CS_DATA</text>
<text x="132.1" y="124.5">DTACK</text>
<text x="36.3" y="127">SYS_CLK</text>
<text x="254" y="130.8">SPI_DI</text>
<text x="254" y="128.3">LED</text>
<text x="151.1" y="137.2">A[1..7]</text>
<text x="98.9" y="143.5">YMRD</text>
<text x="109.2" y="141.1">Sheet: Audio</text>
<text x="140" y="142.2">A1</text>
<text x="98.6" y="146">YMWR</text>
<text x="99" y="148.6">YMCS</text>
<text x="140" y="144.8">A2</text>
<text x="146" y="147.3">D[0..15]</text>
<text x="98.8" y="153.7">SNWE</text>
<text x="99.2" y="151.1">SNCS</text>
<text x="146" y="152.4">RESET</text>
<text x="96.4" y="161.3">SPI_DO</text>
<text x="97.9" y="156.2">SNRDY</text>
<text x="149.9" y="160.2">Sheet: Amplifier</text>
<text x="93.1" y="166.4">CS_YMCLK</text>
<text x="95.4" y="163.8">SPI_CLK</text>
<text x="93.1" y="171.4">YMCLK_EN</text>
<text x="93.3" y="168.9">CS_SNCLK</text>
<text x="93.3" y="174">SNCLK_EN</text>
<text x="109.2" y="178.1">File: Audio.sch</text>
<text x="149.9" y="178.1">File: Amplifier.sch</text>
</g>
<g font-size="1.8" fill="#848400">
<text x="133.4" y="143.1">A1</text>
<text x="110.7" y="149.5">YMCS</text>
<text x="110.7" y="146.9">YMWR</text>
<text x="110.7" y="144.4">YMRD</text>
<text x="129.2" y="148.2">D[0..15]</text>
<text x="133.4" y="145.7">A2</text>
<text x="110.7" y="152">SNCS</text>
<text x="110.7" y="154.6">SNWE</text>
<text x="129.7" y="153.3">RESET</text>
<text x="132.5" y="155.8">IRQ</text>
<text x="110.7" y="157.1">SNREADY</text>
<text x="110.7" y="162.2">SDI</text>
<text x="110.7" y="164.7">SCK</text>
<text x="110.7" y="167.3">CLK_SEL0</text>
<text x="110.7" y="169.8">CLK_SEL1</text>
<text x="110.7" y="172.3">YM_CLK_EN</text>
<text x="123" y="172.3">AUDIO_OUT_R</text>
<text x="123.2" y="169.8">AUDIO_OUT_L</text>
<text x="151.4" y="169.8">AUDIO_L</text>
<text x="151.4" y="172.3">AUDIO_R</text>
<text x="110.7" y="174.9">PSG_CLK_EN</text>
</g>
<g font-size="1.1" fill="#840000">
<text x="50.1" y="35.6">A1</text>
<text x="76.5" y="35.6">C30</text>
<text x="49.8" y="38.1">A24</text>
<text x="50.1" y="40.7">C1</text>
<text x="76.5" y="40.7">A31</text>
<text x="50.1" y="44.5">C2</text>
<text x="76.5" y="47">A30</text>
<text x="76.5" y="43.2">C31</text>
<text x="49.8" y="52.1">A12</text>
<text x="76.8" y="52.1">A3</text>
<text x="49.8" y="57.2">A13</text>
<text x="49.8" y="54.6">C12</text>
<text x="49.8" y="59.7">C13</text>
<text x="76.8" y="57.2">A4</text>
<text x="76.8" y="54.6">C3</text>
<text x="76.8" y="59.7">C4</text>
<text x="49.8" y="62.2">A14</text>
<text x="49.8" y="64.8">C14</text>
<text x="76.8" y="62.2">A5</text>
<text x="76.8" y="64.8">C5</text>
<text x="49.8" y="67.3">A15</text>
<text x="49.8" y="69.9">C15</text>
<text x="76.8" y="67.3">A6</text>
<text x="76.8" y="69.9">C6</text>
<text x="49.8" y="72.4">A16</text>
<text x="49.8" y="77.5">A17</text>
<text x="49.8" y="74.9">C16</text>
<text x="76.8" y="72.4">A7</text>
<text x="76.8" y="77.5">A8</text>
<text x="76.8" y="74.9">C7</text>
<text x="49.8" y="82.6">A18</text>
<text x="49.8" y="80">C17</text>
<text x="76.8" y="82.6">A9</text>
<text x="76.8" y="80">C8</text>
<text x="49.8" y="87.6">A19</text>
<text x="49.8" y="85.1">C18</text>
<text x="76.5" y="87.6">A10</text>
<text x="76.8" y="85.1">C9</text>
<text x="49.8" y="92.7">A20</text>
<text x="49.8" y="90.2">C19</text>
<text x="49.8" y="95.3">C20</text>
<text x="76.5" y="90.2">C10</text>
<text x="49.8" y="97.8">A21</text>
<text x="49.8" y="105.4">A23</text>
<text x="49.8" y="108">C21</text>
<text x="49.8" y="102.9">C22</text>
<text x="76.5" y="105.4">A28</text>
<text x="76.5" y="102.9">A29</text>
<text x="76.5" y="108">C28</text>
<text x="49.8" y="113">A25</text>
<text x="76.5" y="113">C26</text>
<text x="49.8" y="118.1">A26</text>
<text x="49.8" y="115.6">C25</text>
<text x="76.5" y="118.1">A27</text>
<text x="49.8" y="120.7">A22</text>
<text x="76.5" y="120.7">C27</text>
<text x="49.8" y="127">C23</text>
<text x="76.5" y="127">C29</text>
<text x="58.2" y="138.1" transform="rotate(-90 58.2 138.1)">A2</text>
<text x="60.7" y="138.4" transform="rotate(-90 60.7 138.4)">A11</text>
<text x="63.3" y="138.4" transform="rotate(-90 63.3 138.4)">A32</text>
<text x="65.8" y="138.4" transform="rotate(-90 65.8 138.4)">C11</text>
<text x="68.4" y="138.4" transform="rotate(-90 68.4 138.4)">C32</text>
<text x="70.9" y="138.4" transform="rotate(-90 70.9 138.4)">C24</text>
</g>
</svg>
